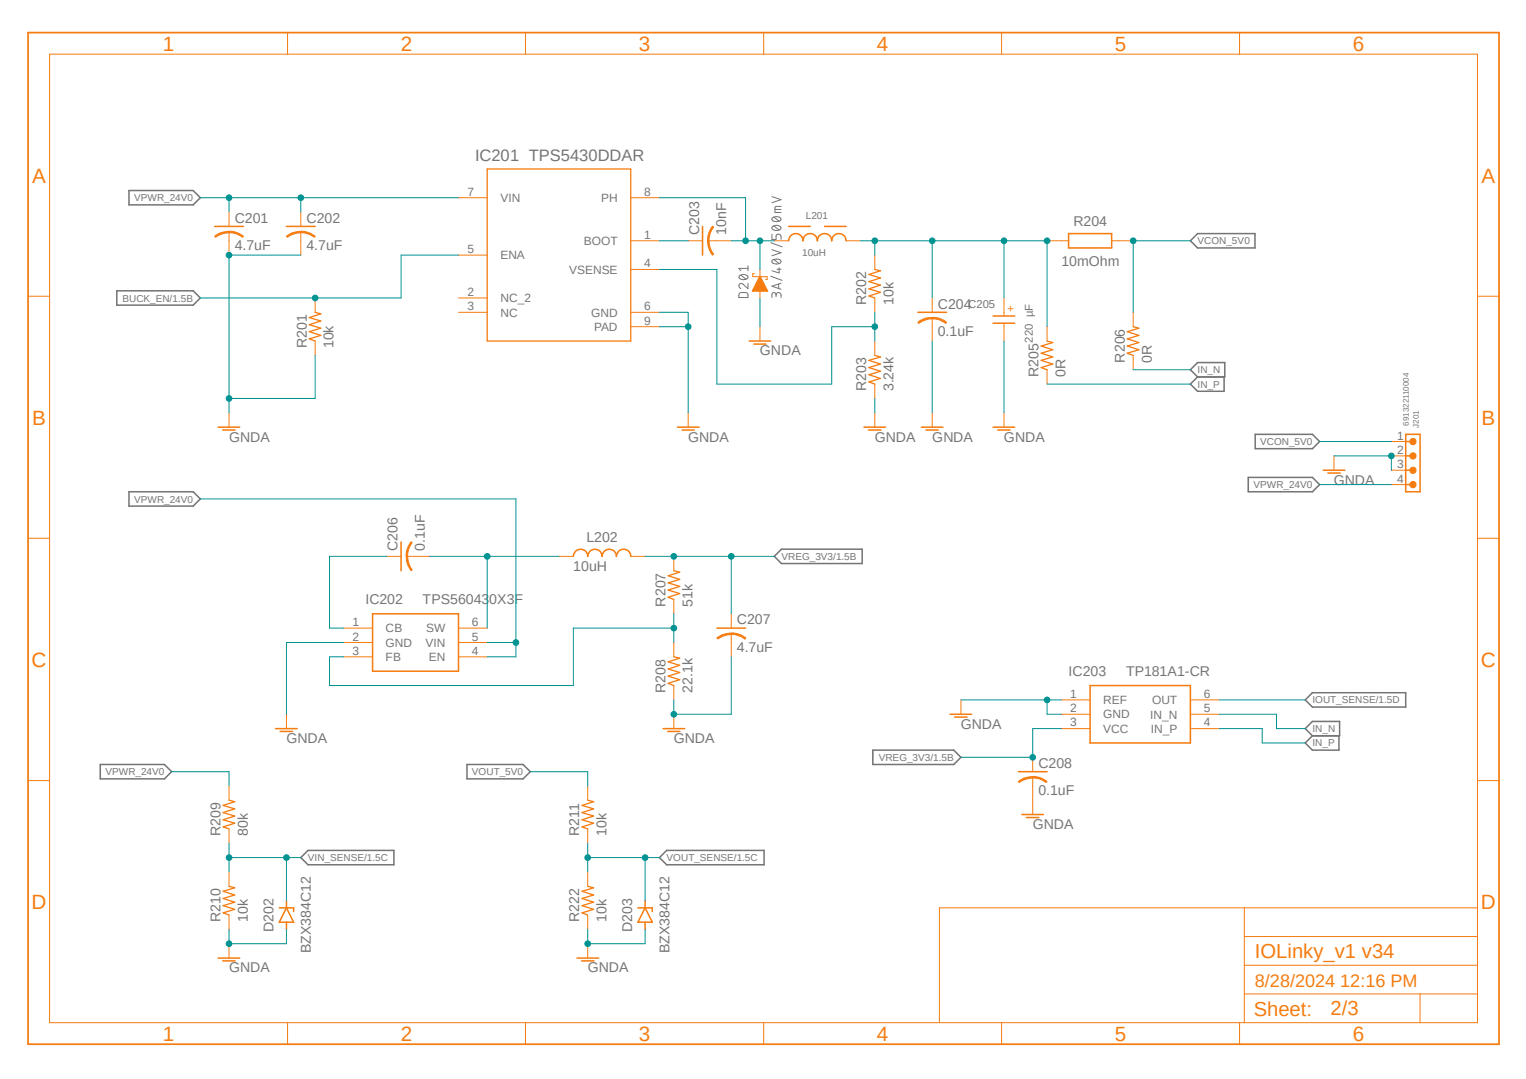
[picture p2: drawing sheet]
<svg xmlns="http://www.w3.org/2000/svg" width="297mm" height="210mm" viewBox="0 0 297 210" stroke-linecap="round" stroke-linejoin="round" font-family="sans-serif">
<path d="M4.9 6l287.2 197.9M292.1 6l-287.2 197.9" fill="none" stroke="#fff" stroke-width=".19"/>
<g fill="none" stroke="#757575" stroke-width=".19">
<path d="M150.2 38.3l1.8 .6-1.8 .6M143.9 53.7a1.11 1.11 0 0 1 1.7 .2 1.03 1.03 0 0 1-1.8 0zM143.9 57.1l1.2-.2a.44 .44 0 0 1 .5 .5v.5h-1.8zM144.2 53.6l1 .8M145.6 55.2v1l-1-.9a.48 .48 0 0 0-.7 0 .48 .48 0 0 0 .1 .7l.2 .2M145.6 51.7v1M145.6 52.2h-1.8l.4 .5M150 53.8l2.2 .8M150 47.2l2.2 .8M150.2 45.6v1h.8v-.6a.5 .5 0 0 1 .5-.4 .5 .5 0 0 1 .5 .4v.6M150.2 48.6l1.8 .6-1.8 .6M150.3 50.7l.8-.3a.61 .61 0 0 1 .8 .7l-.8 .3a.65 .65 0 0 1-.8-.7z"/>
<path d="M150.3 44.2l.2-.2a1.06 1.06 0 0 1 1.5 .4 1.03 1.03 0 0 1-1.8 0zM150.3 42.5l.5-.3a1.02 1.02 0 0 1 1.2 .5 1.18 1.18 0 0 1-1.7 .2zM150.6 50.5l1 .8M150.6 44l1 .8M150.6 42.2l1 .9M150.8 40.8h1.2M151 57.4a.49 .49 0 0 1 .5-.5 .49 .49 0 0 1 .5 .5v.5M151 57.7v-.4a.4 .4 0 0 0-.4-.4 .4 .4 0 0 0-.4 .4v.6M151.2 52.4h.8M151.6 55.3v.9M151.6 52.1v1l-1.4-.4M152 40.2h-1l-.2 .3v.9h1.2"/>
<path d="M152 55.1l-1.8 .6 1.8 .6"/>
</g>
<g fill="none" stroke="#757575" stroke-width=".3">
<path d="M25.1 37.1h12.5l1.4 1.4-1.4 1.4h-12.5zM22.7 56.6h14.9l1.4 1.4-1.4 1.4h-14.9zM231.7 46.9l1.4-1.4h11.2v2.8h-11.2zM231.7 72l1.4-1.4h5.3v2.8h-5.3zM233.1 73.4l-1.4 1.4 1.4 1.4h5.2v-2.8M25.1 95.7h12.5l1.4 1.4-1.4 1.4h-12.5zM243 92.9h12.4l1.4 1.4-1.4 1.4h-12.4zM244.3 84.5h11.1l1.4 1.4-1.4 1.4h-11.1zM150.7 108.3l1.4-1.4h15.7v2.8h-15.7zM254 136.2l1.4-1.4h18.2v2.8h-18.2zM19.5 148.8h12.5l1.4 1.4-1.4 1.4h-12.5zM90.9 148.8h10.9l1.4 1.4-1.4 1.4h-10.9z"/>
<path d="M169.9 146h15.7l1.4 1.4-1.4 1.4h-15.7zM254 141.8l1.4-1.4h5.3v2.8h-5.3zM255.4 143.2l-1.4 1.4 1.4 1.4h5.2v-2.8M59.9 165.5h16.8v2.8h-16.8l-1.4-1.4zM129.8 165.5h18.9v2.8h-18.9l-1.4-1.4z"/>
</g>
<g fill="none" stroke="#f57c10" stroke-width=".19">
<path d="M9.7 10.5h277.9v188.6h-277.9zM56 6.3v4.2M102.3 6.3v4.2M148.6 6.3v4.2M194.9 6.3v4.2M241.3 6.3v4.2M89.2 38.5h5.6M122.8 38.5h5.6M5.5 57.7h4.2M44.6 45.2v1.7M89.2 58h5.6M89.2 49.7h5.6"/>
<path d="M122.8 46.9h5.6M122.8 52.5h5.6M287.6 57.7h4.2M89.2 60.8h5.6M122.8 60.8h5.6M122.8 63.6h5.6M5.5 104.8h4.2M287.6 104.8h4.2M5.5 151.9h4.2M287.6 151.9h4.2M242.2 176.7v22.4M287.6 176.7h-104.8v22.4"/>
<path d="M56 199.1v4.1M102.3 199.1v4.1M148.6 199.1v4.1M194.9 199.1v4.1M241.3 199.1v4.1M242.2 193.5h45.4M242.2 187.9h45.4M242.2 182.3h45.4M276.4 193.5v5.6"/>
</g>
<path d="M5.5 6.3h286.3v196.9h-286.3z" fill="none" stroke="#f57c10" stroke-width=".34"/>
<path d="M94.8 32.9h28v33.5h-28z" fill="none" stroke="#f57c10" stroke-width=".25"/>
<path d="M41.8 44.1h5.6" fill="none" stroke="#f57c10" stroke-width=".3"/>
<path d="M44.6 45a4.3 4.3 0 0 1 2.8 1l-.2 .2a4 4 0 0 0-2.6-.9z" fill-rule="evenodd" fill="#f57c10"/>
<path d="M44.6 45a4.3 4.3 0 0 1 2.8 1l-.2 .2a4 4 0 0 0-2.6-.9z" fill="none" stroke="#f57c10" stroke-width=".19"/>
<path d="M41.8 46a3.9 3.9 0 0 1 2.8-1v.3a4.7 4.7 0 0 0-2.6 .9z" fill-rule="evenodd" fill="#f57c10"/>
<path d="M41.8 46a3.9 3.9 0 0 1 2.8-1v.3a4.7 4.7 0 0 0-2.6 .9zM44.6 41.3v2.8M44.6 46.9v2.8M58.5 45.2v1.7" fill="none" stroke="#f57c10" stroke-width=".19"/>
<path d="M55.8 44.1h5.5" fill="none" stroke="#f57c10" stroke-width=".3"/>
<path d="M58.5 45a4.3 4.3 0 0 1 2.8 1l-.1 .2a4 4 0 0 0-2.7-.9z" fill-rule="evenodd" fill="#f57c10"/>
<path d="M58.5 45a4.3 4.3 0 0 1 2.8 1l-.1 .2a4 4 0 0 0-2.7-.9z" fill="none" stroke="#f57c10" stroke-width=".19"/>
<path d="M55.8 46a3.9 3.9 0 0 1 2.7-1v.3a4.7 4.7 0 0 0-2.6 .9z" fill-rule="evenodd" fill="#f57c10"/>
<path d="M55.8 46a3.9 3.9 0 0 1 2.7-1v.3a4.7 4.7 0 0 0-2.6 .9zM58.5 41.3v2.8M58.5 46.9v2.8M181.4 61.9v1.7" fill="none" stroke="#f57c10" stroke-width=".19"/>
<path d="M178.6 60.8h5.6" fill="none" stroke="#f57c10" stroke-width=".3"/>
<path d="M181.4 61.8a4.2 4.2 0 0 1 2.8 .9l-.1 .2a4 4 0 0 0-2.7-.8z" fill-rule="evenodd" fill="#f57c10"/>
<path d="M181.4 61.8a4.2 4.2 0 0 1 2.8 .9l-.1 .2a4 4 0 0 0-2.7-.8z" fill="none" stroke="#f57c10" stroke-width=".19"/>
<path d="M178.6 62.7a3.9 3.9 0 0 1 2.8-.9v.3a4.7 4.7 0 0 0-2.6 .8z" fill-rule="evenodd" fill="#f57c10"/>
<path d="M137.8 46.9h1.7M150.7 46.9h2.8M164.7 46.9h2.8M181.4 58v2.8M178.6 62.7a3.9 3.9 0 0 1 2.8-.9v.3a4.7 4.7 0 0 0-2.6 .8zM181.4 63.6v2.8" fill="none" stroke="#f57c10" stroke-width=".19"/>
<path d="M136.7 44.1v5.6M153.5 46.9a1.4 1.4 0 0 1 1.4-1.4 1.4 1.4 0 0 1 1.4 1.4 1.4 1.4 0 0 1 1.4-1.4 1.4 1.4 0 0 1 1.4 1.4 1.4 1.4 0 0 1 1.4-1.4 1.4 1.4 0 0 1 1.4 1.4 1.4 1.4 0 0 1 1.4-1.4 1.4 1.4 0 0 1 1.4 1.4M153.5 44.1h4.2M160.5 44.1h4.2" fill="none" stroke="#f57c10" stroke-width=".3"/>
<path d="M138.7 44l.2 .2a4.4 4.4 0 0 0-.9 2.7h-.3a4.3 4.3 0 0 1 1-2.9z" fill-rule="evenodd" fill="#f57c10"/>
<path d="M138.7 44l.2 .2a4.4 4.4 0 0 0-.9 2.7h-.3a4.3 4.3 0 0 1 1-2.9z" fill="none" stroke="#f57c10" stroke-width=".19"/>
<path d="M137.7 46.9h.3a4.2 4.2 0 0 0 .9 2.6l-.2 .2a4.4 4.4 0 0 1-1-2.8z" fill-rule="evenodd" fill="#f57c10"/>
<g fill="none" stroke="#f57c10" stroke-width=".19">
<path d="M133.9 46.9h2.8M137.7 46.9h.3a4.2 4.2 0 0 0 .9 2.6l-.2 .2a4.4 4.4 0 0 1-1-2.8zM139.5 46.9h2.8M146.8 53.3h-.3v.5h2.8v.6h-.3M147.9 52.5v1.3M147.9 56.6v1.4M170.3 49.7v2.8M170.3 58v2.8M170.3 66.4v2.8M170.3 74.8v2.8M44.6 80.3v2.8M133.9 80.3v2.8"/>
<path d="M170.3 80.3v2.8M181.4 80.3v2.8"/>
</g>
<path d="M42.5 83.1h4.2M43.3 83.7h2.5M131.9 83.1h4.2M132.8 83.7h2.3M168.1 83.1h4.2M169 83.7h2.4M179.3 83.1h4.2M180.2 83.7h2.4" fill="none" stroke="#f57c10" stroke-width=".3"/>
<path d="M170.3 52.5l1.1 .2-2.3 .7 2.3 .7-2.3 .7 2.3 .7-2.3 .7 2.3 .7-2.3 .7 1.2 .4M170.3 69.2l1.1 .3-2.3 .6 2.3 .8-2.3 .6 2.3 .8-2.3 .6 2.3 .8-2.3 .6 1.2 .5" fill="none" stroke="#f57c10" stroke-width=".25"/>
<path d="M147.9 53.8l1.5 2.9h-3z" fill-rule="evenodd" fill="#f57c10"/>
<path d="M147.9 53.8l1.5 2.9h-3zM147.9 63.6v2.8M270.8 85.9h2.8M270.8 88.7h2.8M270.8 91.5h2.8M270.8 94.3h2.8" fill="none" stroke="#f57c10" stroke-width=".19"/>
<path d="M145.8 66.4h4.2M146.7 67h2.4M273.6 84.5h2.8v11.2h-2.8zM273.6 85.9h1.4M273.6 88.7h1.4M273.6 91.5h1.4M273.6 94.3h1.4" fill="none" stroke="#f57c10" stroke-width=".3"/>
<circle cx="275" cy="85.9" r=".64" fill="#f57c10"/>
<circle cx="275" cy="85.9" r=".64" fill="none" stroke="#f57c10" stroke-width=".19"/>
<circle cx="275" cy="88.7" r=".64" fill="#f57c10"/>
<circle cx="275" cy="88.7" r=".64" fill="none" stroke="#f57c10" stroke-width=".19"/>
<circle cx="275" cy="91.5" r=".64" fill="#f57c10"/>
<circle cx="275" cy="91.5" r=".64" fill="none" stroke="#f57c10" stroke-width=".19"/>
<circle cx="275" cy="94.3" r=".64" fill="#f57c10"/>
<g fill="none" stroke="#f57c10" stroke-width=".19">
<path d="M195.4 58v3.5M203.8 46.9h4.2M216.4 46.9h4.2M195.4 62.9v3.5M203.8 63.6v2.8M203.8 72v2.8M220.6 60.8v2.8M220.6 69.2v2.8M195.4 80.3v2.8M259.6 88.7v2.8M79.2 108.3h1.7M108.8 108.3h2.8"/>
<path d="M122.8 108.3h2.8M187 136.2v2.8M206.6 136.2h5.6M206.6 139h5.6M231.7 136.2h5.6M231.7 139h5.6M206.6 141.8h5.6M231.7 141.8h5.6"/>
<circle cx="275" cy="94.3" r=".64"/>
</g>
<path d="M208 45.5h8.4v2.8h-8.4zM193.3 61.5h4.2M193.3 62.9h4.2M193.3 83.1h4.2M194.2 83.7h2.4M257.6 91.5h4.1M258.4 92.1h2.5M78.1 105.5v5.6M111.6 108.3a1.4 1.4 0 0 1 1.4-1.4 1.4 1.4 0 0 1 1.4 1.4 1.4 1.4 0 0 1 1.4-1.4 1.4 1.4 0 0 1 1.4 1.4 1.4 1.4 0 0 1 1.4-1.4 1.4 1.4 0 0 1 1.4 1.4 1.4 1.4 0 0 1 1.4-1.4 1.4 1.4 0 0 1 1.4 1.4M184.9 139h4.2M185.8 139.6h2.4M212.2 133.4h19.5v11.2h-19.5z" fill="none" stroke="#f57c10" stroke-width=".3"/>
<path d="M203.8 66.4l1.1 .3-2.3 .7 2.3 .7-2.3 .6 2.3 .8-2.3 .6 2.3 .8-2.3 .6 1.2 .5M220.6 63.6l1.1 .3-2.3 .7 2.3 .7-2.3 .7 2.3 .7-2.3 .7 2.3 .7-2.3 .6 1.2 .5" fill="none" stroke="#f57c10" stroke-width=".25"/>
<path d="M80 105.5l.2 .1a4.2 4.2 0 0 0-.9 2.7h-.3a4.3 4.3 0 0 1 1-2.8z" fill-rule="evenodd" fill="#f57c10"/>
<path d="M80 105.5l.2 .1a4.2 4.2 0 0 0-.9 2.7h-.3a4.3 4.3 0 0 1 1-2.8z" fill="none" stroke="#f57c10" stroke-width=".19"/>
<path d="M79.1 108.3h.2a4.7 4.7 0 0 0 .9 2.6l-.2 .2a4.1 4.1 0 0 1-.9-2.8z" fill-rule="evenodd" fill="#f57c10"/>
<path d="M75.3 108.3h2.8M79.1 108.3h.2a4.7 4.7 0 0 0 .9 2.6l-.2 .2a4.1 4.1 0 0 1-.9-2.8zM80.9 108.3h2.8M131.1 108.3v2.8M131.1 116.7v2.8M55.8 139v2.8M131.1 125.1v2.7M131.1 133.4v2.8M131.1 139v2.8M201 151.3v1.7" fill="none" stroke="#f57c10" stroke-width=".19"/>
<path d="M131.1 111.1l1.2 .3-2.3 .7 2.3 .7-2.3 .7 2.3 .6-2.3 .8 2.3 .6-2.3 .7 1.1 .5M131.1 127.8l1.2 .3-2.3 .7 2.3 .7-2.3 .7 2.3 .7-2.3 .7 2.3 .7-2.3 .7 1.1 .4" fill="none" stroke="#f57c10" stroke-width=".25"/>
<path d="M53.6 141.8h4.2M54.5 142.4h2.4M129.1 141.8h4.2M130 142.4h2.3M198.2 150.2h5.6" fill="none" stroke="#f57c10" stroke-width=".3"/>
<path d="M201 151.1a4.3 4.3 0 0 1 2.8 1l-.2 .2a4 4 0 0 0-2.6-.9z" fill-rule="evenodd" fill="#f57c10"/>
<path d="M201 151.1a4.3 4.3 0 0 1 2.8 1l-.2 .2a4 4 0 0 0-2.6-.9z" fill="none" stroke="#f57c10" stroke-width=".19"/>
<path d="M198.2 152.1a3.9 3.9 0 0 1 2.8-.9v.2a4.7 4.7 0 0 0-2.6 .9z" fill-rule="evenodd" fill="#f57c10"/>
<path d="M66.9 122.3h5.6M66.9 125.1h5.6M66.9 127.8h5.6M89.2 122.3h5.6M89.2 125.1h5.6M89.2 127.8h5.6M142.3 123.4v1.7M198.2 152.1a3.9 3.9 0 0 1 2.8-.9v.2a4.7 4.7 0 0 0-2.6 .9zM201 147.4v2.8M201 153v5.5" fill="none" stroke="#f57c10" stroke-width=".19"/>
<path d="M72.5 119.5h16.7v11.1h-16.7zM139.5 122.3h5.6M198.9 158.5h4.2M199.8 159.1h2.4" fill="none" stroke="#f57c10" stroke-width=".3"/>
<path d="M142.3 123.2a4.3 4.3 0 0 1 2.9 1l-.2 .2a4.6 4.6 0 0 0-2.7-.9z" fill-rule="evenodd" fill="#f57c10"/>
<path d="M142.3 123.2a4.3 4.3 0 0 1 2.9 1l-.2 .2a4.6 4.6 0 0 0-2.7-.9z" fill="none" stroke="#f57c10" stroke-width=".19"/>
<path d="M139.5 124.2a4.1 4.1 0 0 1 2.8-1v.3a4.3 4.3 0 0 0-2.6 .9z" fill-rule="evenodd" fill="#f57c10"/>
<g fill="none" stroke="#f57c10" stroke-width=".19">
<path d="M61.3 58v2.8M61.3 66.4v2.8M142.3 119.5v2.8M139.5 124.2a4.1 4.1 0 0 1 2.8-1v.3a4.3 4.3 0 0 0-2.6 .9zM142.3 125.1v2.7M44.6 153v2.7M114.4 153v2.7M44.6 161.3v2.8M44.6 169.7v2.8M44.6 178.1v2.8M114.4 161.3v2.8M114.4 169.7v2.8"/>
<path d="M114.4 178.1v2.8M44.6 183.7v2.8M114.4 183.7v2.8"/>
</g>
<path d="M61.3 60.8l1.1 .3-2.2 .7 2.2 .7-2.2 .7 2.2 .7-2.2 .7 2.2 .7-2.2 .7 1.1 .4M44.6 155.7l1.1 .3-2.3 .8 2.3 .6-2.3 .8 2.3 .6-2.3 .8 2.3 .6-2.3 .8 1.2 .3M114.4 155.7l1.1 .3-2.2 .8 2.2 .6-2.2 .8 2.2 .6-2.2 .8 2.2 .6-2.2 .8 1.1 .3M44.6 172.5l1.1 .3-2.3 .7 2.3 .7-2.3 .7 2.3 .7-2.3 .7 2.3 .7-2.3 .7 1.2 .4M114.4 172.5l1.1 .3-2.2 .7 2.2 .7-2.2 .7 2.2 .7-2.2 .7 2.2 .7-2.2 .7 1.1 .4" fill="none" stroke="#f57c10" stroke-width=".25"/>
<path d="M54.4 176.7h2.7v.7M55.8 176.7l1.3 2.8h-2.7zM55.8 175.3v1.4M55.8 179.5v1.4M124.2 176.7h2.8v.7M125.6 176.7l1.4 2.8h-2.8zM125.6 175.3v1.4M125.6 179.5v1.4M42.5 186.5h4.2M43.3 187h2.5M112.3 186.5h4.2M113.2 187h2.4" fill="none" stroke="#f57c10" stroke-width=".3"/>
<path d="M89.2 49.7h-11.1v8.3h-39.1" fill="none" stroke="#009292" stroke-width=".19"/>
<circle cx="61.3" cy="58" r=".55" fill="#009292"/>
<g fill="none" stroke="#009292" stroke-width=".19">
<path d="M128.4 38.5h16.7v8.4M128.4 46.9h5.5M142.3 46.9h8.4"/>
<circle cx="61.3" cy="58" r=".55"/>
</g>
<circle cx="145.1" cy="46.9" r=".55" fill="#009292"/>
<circle cx="145.1" cy="46.9" r=".55" fill="none" stroke="#009292" stroke-width=".19"/>
<circle cx="147.9" cy="46.9" r=".55" fill="#009292"/>
<g fill="none" stroke="#009292" stroke-width=".19">
<path d="M147.9 46.9v5.6M128.4 60.8h5.5v19.5M128.4 63.6h5.5"/>
<circle cx="147.9" cy="46.9" r=".55"/>
</g>
<circle cx="133.9" cy="63.6" r=".55" fill="#009292"/>
<g fill="none" stroke="#009292" stroke-width=".19">
<path d="M58.5 49.7h-13.9v27.9M170.3 77.6v2.7M181.4 66.4v13.9"/>
<circle cx="133.9" cy="63.6" r=".55"/>
</g>
<circle cx="44.6" cy="49.7" r=".55" fill="#009292"/>
<g fill="none" stroke="#009292" stroke-width=".19">
<path d="M61.3 69.2v8.4h-16.7v2.7"/>
<circle cx="44.6" cy="49.7" r=".55"/>
</g>
<circle cx="44.6" cy="77.6" r=".55" fill="#009292"/>
<g fill="none" stroke="#009292" stroke-width=".19">
<path d="M147.9 58v5.6M259.6 88.7h11.2v2.8"/>
<circle cx="44.6" cy="77.6" r=".55"/>
</g>
<circle cx="270.8" cy="88.7" r=".55" fill="#009292"/>
<g fill="none" stroke="#009292" stroke-width=".19">
<path d="M187 136.2h19.6M203.8 136.2v2.8h2.8"/>
<circle cx="270.8" cy="88.7" r=".55"/>
</g>
<circle cx="203.8" cy="136.2" r=".55" fill="#009292"/>
<g fill="none" stroke="#009292" stroke-width=".19">
<path d="M195.4 66.4v13.9M142.3 127.8v11.2h-11.2v-2.8"/>
<circle cx="203.8" cy="136.2" r=".55"/>
</g>
<circle cx="131.2" cy="139" r=".55" fill="#009292"/>
<g fill="none" stroke="#009292" stroke-width=".19">
<path d="M66.9 125.1h-11.1v13.9M44.6 180.9v2.8h11.2v-2.8"/>
<circle cx="131.2" cy="139" r=".55"/>
</g>
<circle cx="44.6" cy="183.7" r=".55" fill="#009292"/>
<g fill="none" stroke="#009292" stroke-width=".19">
<path d="M114.4 180.9v2.8h11.2v-2.8"/>
<circle cx="44.6" cy="183.7" r=".55"/>
</g>
<circle cx="114.4" cy="183.7" r=".55" fill="#009292"/>
<g fill="none" stroke="#009292" stroke-width=".19">
<path d="M128.4 52.5h11.1v22.3h22.4v-11.2h8.4M170.3 60.8v5.6"/>
<circle cx="114.4" cy="183.7" r=".55"/>
</g>
<circle cx="170.3" cy="63.6" r=".55" fill="#009292"/>
<g fill="none" stroke="#009292" stroke-width=".19">
<path d="M167.5 46.9h36.3M170.3 46.9v2.8M181.4 46.9v11.1"/>
<circle cx="170.3" cy="63.6" r=".55"/>
</g>
<circle cx="170.3" cy="46.9" r=".55" fill="#009292"/>
<circle cx="170.3" cy="46.9" r=".55" fill="none" stroke="#009292" stroke-width=".19"/>
<circle cx="181.4" cy="46.9" r=".55" fill="#009292"/>
<g fill="none" stroke="#009292" stroke-width=".19">
<path d="M195.4 46.9v11.1"/>
<circle cx="181.4" cy="46.9" r=".55"/>
</g>
<circle cx="195.4" cy="46.9" r=".55" fill="#009292"/>
<g fill="none" stroke="#009292" stroke-width=".19">
<path d="M203.8 46.9v16.7"/>
<circle cx="195.4" cy="46.9" r=".55"/>
</g>
<circle cx="203.8" cy="46.9" r=".55" fill="#009292"/>
<g fill="none" stroke="#009292" stroke-width=".19">
<path d="M39 38.5h50.2M44.6 38.5v2.8M103.2 150.2h11.2v2.8"/>
<circle cx="203.8" cy="46.9" r=".55"/>
</g>
<circle cx="44.6" cy="38.5" r=".55" fill="#009292"/>
<g fill="none" stroke="#009292" stroke-width=".19">
<path d="M58.5 38.5v2.8"/>
<circle cx="44.6" cy="38.5" r=".55"/>
</g>
<circle cx="58.5" cy="38.5" r=".55" fill="#009292"/>
<g fill="none" stroke="#009292" stroke-width=".19">
<path d="M39 97.1h61.4v30.7h-5.6M256.8 94.3h14M94.8 125.1h5.6"/>
<circle cx="58.5" cy="38.5" r=".55"/>
</g>
<circle cx="100.4" cy="125.1" r=".55" fill="#009292"/>
<g fill="none" stroke="#009292" stroke-width=".19">
<path d="M231.7 46.9h-11.1v13.9M203.8 74.8h27.9M220.6 72h11.1M237.3 136.2h16.7M237.3 139h11.2v2.8h5.5M33.4 150.2h11.2v2.8M237.3 141.8h8.4v2.8h8.3"/>
<circle cx="100.4" cy="125.1" r=".55"/>
</g>
<circle cx="220.6" cy="46.9" r=".55" fill="#009292"/>
<g fill="none" stroke="#009292" stroke-width=".19">
<path d="M256.8 85.9h14M75.3 108.3h-11.2v14h2.8M83.7 108.3h25.1M94.8 108.3v14"/>
<circle cx="220.6" cy="46.9" r=".55"/>
</g>
<circle cx="94.8" cy="108.3" r=".55" fill="#009292"/>
<g fill="none" stroke="#009292" stroke-width=".19">
<path d="M131.1 119.5v5.6"/>
<circle cx="94.8" cy="108.3" r=".55"/>
</g>
<circle cx="131.2" cy="122.3" r=".55" fill="#009292"/>
<g fill="none" stroke="#009292" stroke-width=".19">
<path d="M131.1 122.3h-19.5v11.1h-47.5v-5.6h2.8M206.6 141.8h-5.6v5.6h-14"/>
<circle cx="131.2" cy="122.3" r=".55"/>
</g>
<circle cx="201" cy="147.4" r=".55" fill="#009292"/>
<g fill="none" stroke="#009292" stroke-width=".19">
<path d="M125.6 108.3h16.7"/>
<circle cx="201" cy="147.4" r=".55"/>
</g>
<circle cx="131.2" cy="108.3" r=".55" fill="#009292"/>
<g fill="none" stroke="#009292" stroke-width=".19">
<path d="M142.3 108.3h8.4"/>
<circle cx="131.2" cy="108.3" r=".55"/>
</g>
<circle cx="142.3" cy="108.3" r=".55" fill="#009292"/>
<g fill="none" stroke="#009292" stroke-width=".19">
<path d="M142.3 108.3v11.2M44.6 164.1v5.6M44.6 166.9h11.2"/>
<circle cx="142.3" cy="108.3" r=".55"/>
</g>
<circle cx="44.6" cy="166.9" r=".55" fill="#009292"/>
<g fill="none" stroke="#009292" stroke-width=".19">
<path d="M58.5 166.9h-2.7v8.4"/>
<circle cx="44.6" cy="166.9" r=".55"/>
</g>
<circle cx="55.8" cy="166.9" r=".55" fill="#009292"/>
<g fill="none" stroke="#009292" stroke-width=".19">
<path d="M114.4 164.1v5.6M114.4 166.9h11.2"/>
<circle cx="55.8" cy="166.9" r=".55"/>
</g>
<circle cx="114.4" cy="166.9" r=".55" fill="#009292"/>
<g fill="none" stroke="#009292" stroke-width=".19">
<path d="M128.4 166.9h-2.8v8.4"/>
<circle cx="114.4" cy="166.9" r=".55"/>
</g>
<circle cx="125.6" cy="166.9" r=".55" fill="#009292"/>
<circle cx="125.6" cy="166.9" r=".55" fill="none" stroke="#009292" stroke-width=".19"/>
<g font-size="4" fill="#f57c10">
<text x="31.7" y="9.9">1</text>
<text x="78" y="9.9">2</text>
<text x="124.3" y="9.9">3</text>
<text x="170.7" y="9.9">4</text>
<text x="217" y="9.9">5</text>
<text x="263.3" y="9.9">6</text>
<text x="6.3" y="35.6">A</text>
<text x="288.4" y="35.6">A</text>
<text x="6.3" y="82.7">B</text>
<text x="288.4" y="82.7">B</text>
<text x="6.1" y="129.8">C</text>
<text x="288.3" y="129.8">C</text>
<text x="6.1" y="176.9">D</text>
<text x="288.3" y="176.9">D</text>
<text x="31.7" y="202.6">1</text>
<text x="78" y="202.6">2</text>
<text x="124.3" y="202.6">3</text>
<text x="170.7" y="202.6">4</text>
<text x="217" y="202.6">5</text>
<text x="263.3" y="202.6">6</text>
</g>
<g font-size="3.9" fill="#f57c10">
<text x="244.3" y="186.5">IOLinky_v1 v34</text>
<text x="244" y="197.8">Sheet:</text>
<text x="259" y="197.7">2/3</text>
</g>
<text font-size="3.5" fill="#f57c10" x="244.3" y="192.1">8/28/2024 12:16 PM</text>
<text font-size="3.2" fill="#757575" x="92.5" y="31.2">IC201 TPS5430DDAR</text>
<g font-size="2.8" fill="#757575">
<text x="45.7" y="43.3">C201</text>
<text x="59.7" y="43.3">C202</text>
<text x="136.1" y="45.7" transform="rotate(-90 136.1 45.7)">C203</text>
<text x="141.3" y="45.7" transform="rotate(-90 141.3 45.7)">10nF</text>
<text x="208.9" y="44.1">R204</text>
<text x="45.7" y="48.6">4.7uF</text>
<text x="59.7" y="48.6">4.7uF</text>
<text x="206.6" y="51.9">10mOhm</text>
<text x="168.6" y="59.4" transform="rotate(-90 168.6 59.4)">R202</text>
<text x="173.9" y="59.4" transform="rotate(-90 173.9 59.4)">10k</text>
<text x="182.5" y="65.4">0.1uF</text>
<text x="182.5" y="60.1">C204</text>
<text x="59.7" y="67.8" transform="rotate(-90 59.7 67.8)">R201</text>
<text x="64.9" y="67.8" transform="rotate(-90 64.9 67.8)">10k</text>
<text x="147.9" y="69.2">GNDA</text>
<text x="218.9" y="70.6" transform="rotate(-90 218.9 70.6)">R206</text>
<text x="224.2" y="70.6" transform="rotate(-90 224.2 70.6)">0R</text>
<text x="168.6" y="76.2" transform="rotate(-90 168.6 76.2)">R203</text>
<text x="173.9" y="76.2" transform="rotate(-90 173.9 76.2)">3.24k</text>
<text x="202.1" y="73.4" transform="rotate(-90 202.1 73.4)">R205</text>
<text x="207.4" y="73.4" transform="rotate(-90 207.4 73.4)">0R</text>
<text x="44.6" y="85.9">GNDA</text>
<text x="133.9" y="85.9">GNDA</text>
<text x="170.3" y="85.9">GNDA</text>
<text x="181.4" y="85.9">GNDA</text>
<text x="195.4" y="85.9">GNDA</text>
<text x="259.6" y="94.3">GNDA</text>
<text x="77.4" y="107.2" transform="rotate(-90 77.4 107.2)">C206</text>
<text x="82.7" y="107.2" transform="rotate(-90 82.7 107.2)">0.1uF</text>
<text x="114.1" y="105.5">L202</text>
<text x="111.6" y="111.1">10uH</text>
<text x="71.1" y="117.6">IC202</text>
<text x="82.3" y="117.6">TPS560430X3F</text>
<text x="129.5" y="118.1" transform="rotate(-90 129.5 118.1)">R207</text>
<text x="134.8" y="118.1" transform="rotate(-90 134.8 118.1)">51k</text>
<text x="143.4" y="121.5">C207</text>
<text x="143.4" y="126.9">4.7uF</text>
<text x="208" y="131.6">IC203</text>
<text x="219.2" y="131.6">TP181A1-CR</text>
<text x="129.5" y="134.8" transform="rotate(-90 129.5 134.8)">R208</text>
<text x="134.8" y="134.8" transform="rotate(-90 134.8 134.8)">22.1k</text>
<text x="187" y="141.8">GNDA</text>
<text x="55.8" y="144.6">GNDA</text>
<text x="131.1" y="144.6">GNDA</text>
<text x="202.1" y="149.5">C208</text>
<text x="202.1" y="154.8">0.1uF</text>
<text x="201" y="161.3">GNDA</text>
<text x="42.9" y="162.7" transform="rotate(-90 42.9 162.7)">R209</text>
<text x="48.2" y="162.7" transform="rotate(-90 48.2 162.7)">80k</text>
<text x="112.7" y="162.7" transform="rotate(-90 112.7 162.7)">R211</text>
<text x="118" y="162.7" transform="rotate(-90 118 162.7)">10k</text>
<text x="42.9" y="179.5" transform="rotate(-90 42.9 179.5)">R210</text>
<text x="48.2" y="179.5" transform="rotate(-90 48.2 179.5)">10k</text>
<text x="112.7" y="179.5" transform="rotate(-90 112.7 179.5)">R222</text>
<text x="118" y="179.5" transform="rotate(-90 118 179.5)">10k</text>
<text x="53.2" y="181.4" transform="rotate(-90 53.2 181.4)">D202</text>
<text x="60.5" y="185.6" transform="rotate(-90 60.5 185.6)">BZX384C12</text>
<text x="123.1" y="181.4" transform="rotate(-90 123.1 181.4)">D203</text>
<text x="130.3" y="185.6" transform="rotate(-90 130.3 185.6)">BZX384C12</text>
<text x="44.6" y="189.3">GNDA</text>
<text x="114.4" y="189.3">GNDA</text>
</g>
<g font-size="2.3" fill="#757575">
<text x="91" y="38.1">7</text>
<text x="97.4" y="39.3">VIN</text>
<text x="117" y="39.3">PH</text>
<text x="125.4" y="38.1">8</text>
<text x="113.6" y="47.7">BOOT</text>
<text x="125.4" y="46.4">1</text>
<text x="91" y="49.2">5</text>
<text x="97.4" y="50.5">ENA</text>
<text x="110.8" y="53.3">VSENSE</text>
<text x="125.4" y="52">4</text>
<text x="91" y="57.6">2</text>
<text x="97.4" y="58.8">NC_2</text>
<text x="91" y="60.4">3</text>
<text x="97.4" y="61.6">NC</text>
<text x="115.1" y="61.7">GND</text>
<text x="115.6" y="64.5">PAD</text>
<text x="125.4" y="60.4">6</text>
<text x="125.4" y="63.2">9</text>
<text x="271.9" y="85.6">1</text>
<text x="271.9" y="88.4">2</text>
<text x="271.9" y="91.1">3</text>
<text x="271.9" y="93.9">4</text>
<text x="68.6" y="121.9">1</text>
<text x="68.6" y="124.7">2</text>
<text x="75.1" y="123.1">CB</text>
<text x="75.1" y="125.9">GND</text>
<text x="82.8" y="125.9">VIN</text>
<text x="82.9" y="123.1">SW</text>
<text x="91.8" y="121.9">6</text>
<text x="91.8" y="124.7">5</text>
<text x="68.6" y="127.5">3</text>
<text x="75.1" y="128.7">FB</text>
<text x="83.5" y="128.7">EN</text>
<text x="91.8" y="127.5">4</text>
<text x="208.3" y="135.8">1</text>
<text x="214.7" y="137">REF</text>
<text x="224.2" y="137.1">OUT</text>
<text x="234.3" y="135.8">6</text>
<text x="208.3" y="138.6">2</text>
<text x="208.3" y="141.4">3</text>
<text x="214.7" y="139.8">GND</text>
<text x="214.7" y="142.6">VCC</text>
<text x="223.9" y="139.9">IN_N</text>
<text x="224" y="142.7">IN_P</text>
<text x="234.3" y="138.6">5</text>
<text x="234.3" y="141.4">4</text>
</g>
<g font-size="2.2" fill="#757575">
<text x="188.5" y="59.9">C205</text>
<text x="201" y="66.7" transform="rotate(-90 201 66.7)">220 µF</text>
</g>
<text font-size="2.2" fill="#f57c10" x="197.5" y="60.8" transform="rotate(-90 197.5 60.8)">+</text>
<g font-size="1.9" fill="#757575">
<text x="26.1" y="39.2">VPWR_24V0</text>
<text x="156.8" y="42.7">L201</text>
<text x="233.1" y="47.5">VCON_5V0</text>
<text x="156.1" y="49.9">10uH</text>
<text x="23.8" y="58.7">BUCK_EN/1.5B</text>
<text x="233.1" y="72.7">IN_N</text>
<text x="233.1" y="75.5">IN_P</text>
<text x="245.3" y="86.7">VCON_5V0</text>
<text x="244" y="95">VPWR_24V0</text>
<text x="26.1" y="97.8">VPWR_24V0</text>
<text x="152.1" y="109">VREG_3V3/1.5B</text>
<text x="255.4" y="136.9">IOUT_SENSE/1.5D</text>
<text x="255.4" y="142.5">IN_N</text>
<text x="171" y="148.1">VREG_3V3/1.5B</text>
<text x="255.4" y="145.3">IN_P</text>
<text x="20.5" y="150.9">VPWR_24V0</text>
<text x="91.9" y="150.9">VOUT_5V0</text>
<text x="59.9" y="167.6">VIN_SENSE/1.5C</text>
<text x="129.8" y="167.6">VOUT_SENSE/1.5C</text>
</g>
<g font-size="1.6" fill="#757575">
<text x="274.2" y="82.9" transform="rotate(-90 274.2 82.9)">691322110004</text>
<text x="276.2" y="83.3" transform="rotate(-90 276.2 83.3)">J201</text>
</g>
</svg>
